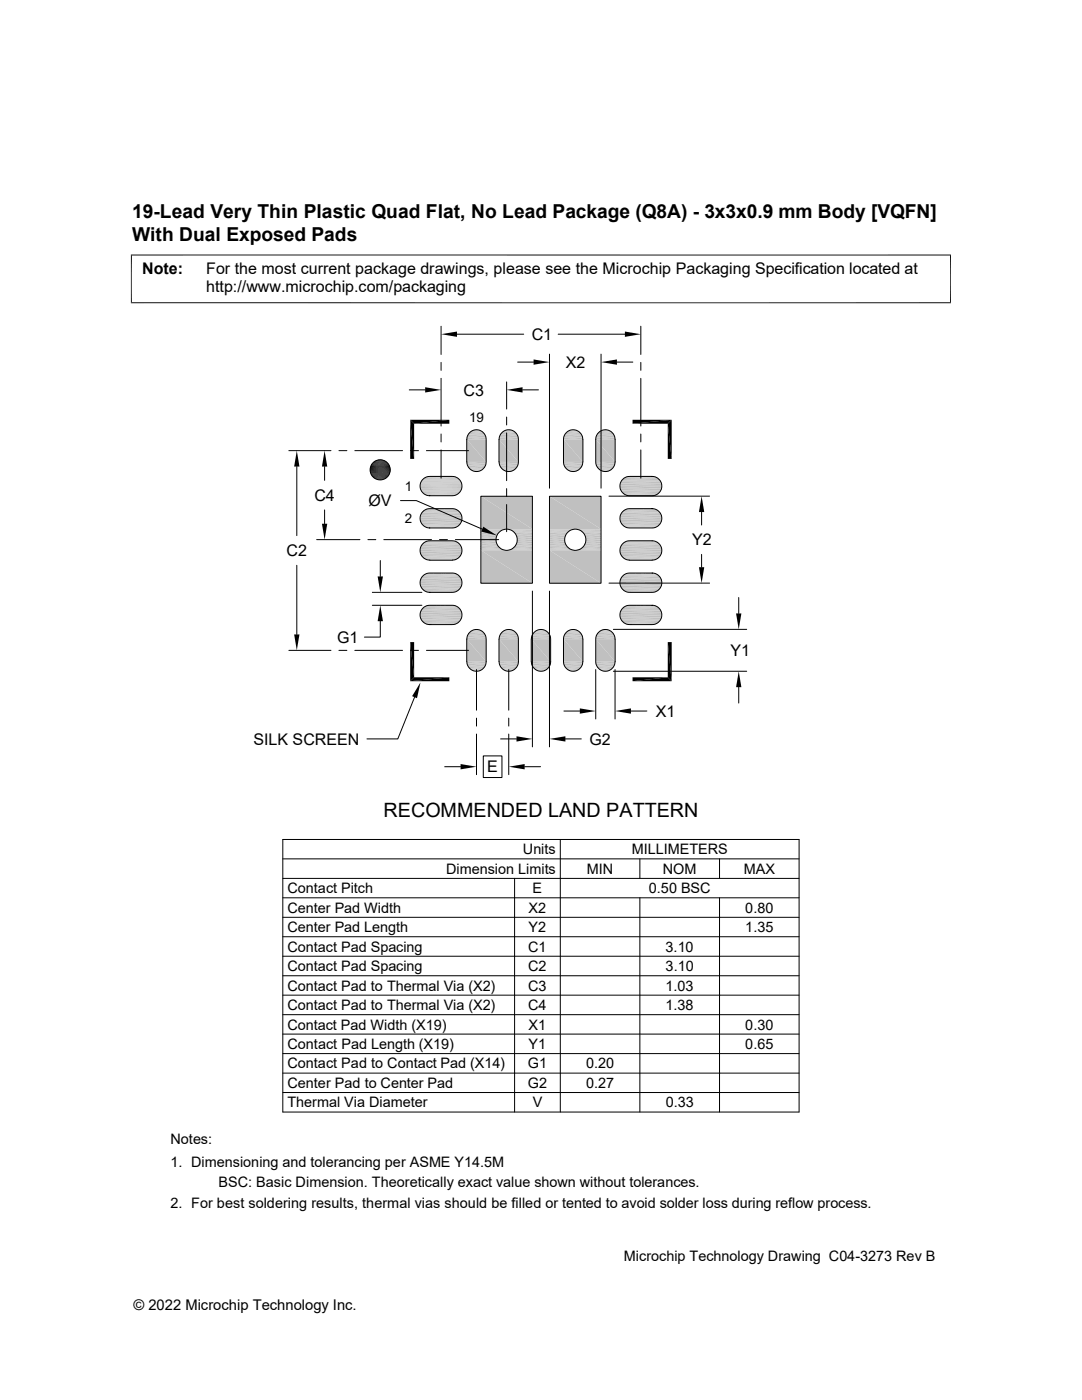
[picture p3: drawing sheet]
<svg xmlns="http://www.w3.org/2000/svg" width="216mm" height="279mm" viewBox="0 0 216 279" stroke-linecap="round" stroke-linejoin="round" font-family="sans-serif">
<g fill="#c0c0c0">
<path d="M120.3 85.8h1z"/>
<path d="M120.6 85.8h.7z"/>
<path d="M113.9 85.8h1z"/>
<path d="M114.2 85.8h.7z"/>
<path d="M101 85.8h1z"/>
<path d="M101.3 85.8h.7z"/>
<path d="M94.6 85.8h1z"/>
<path d="M94.9 85.8h.7z"/>
<path d="M120 86l.3-.2 1.4 .2z"/>
<path d="M120.3 85.8l1.4 .2z"/>
<path d="M113.5 86l.4-.2 1.3 .2z"/>
<path d="M113.9 85.8l1.3 .2z"/>
<path d="M100.6 86l.4-.2 1.4 .2z"/>
<path d="M101 85.8l1.4 .2z"/>
<path d="M94.2 86l.4-.2 1.3 .2z"/>
<path d="M94.6 85.8l1.3 .2z"/>
</g>
<path d="M93.9 86.1h2.3M100.4 86.1h2.3M113.2 86.1h2.3M119.6 86.1h2.4" fill="none" stroke="#c0c0c0" stroke-width=".2"/>
<path d="M93.6 86.3h2.9M100.1 86.3h2.8M112.9 86.3h2.9M119.4 86.3h2.8" fill="none" stroke="#c0c0c0" stroke-width=".23"/>
<path d="M93.4 86.5h3.3M99.9 86.5h3.2M112.7 86.5h3.3M119.2 86.5h3.2" fill="none" stroke="#c0c0c0" stroke-width=".3"/>
<path d="M93.3 86.8h3.6M99.7 86.8h3.6M112.6 86.8h3.6M119 86.8h3.6" fill="none" stroke="#c0c0c0" stroke-width=".32"/>
<path d="M93.2 87.2h3.8M99.6 87.2h3.8M112.5 87.2h3.8M118.9 87.2h3.8" fill="none" stroke="#c0c0c0" stroke-width=".34"/>
<path d="M93.1 87.5h3.9M99.6 87.5h3.8M112.4 87.5h3.9M118.9 87.5h3.8" fill="none" stroke="#c0c0c0" stroke-width=".36"/>
<g fill="#c0c0c0">
<path d="M118.9 87.7l3.8 4.5h-3.8z"/>
<path d="M118.9 87.7h3.8v4.5z"/>
<path d="M112.4 87.7l3.9 4.5h-3.9z"/>
<path d="M112.4 87.7h3.9v4.5z"/>
<path d="M99.6 87.7l3.8 4.5h-3.8z"/>
<path d="M99.6 87.7h3.8v4.5z"/>
<path d="M93.1 87.7l3.9 4.5h-3.9z"/>
<path d="M93.1 87.7h3.9v4.5z"/>
</g>
<path d="M93.1 92.4h3.9M99.6 92.4h3.8M112.4 92.4h3.9M118.9 92.4h3.8" fill="none" stroke="#c0c0c0" stroke-width=".36"/>
<path d="M93.2 92.7h3.8M99.6 92.7h3.8M112.5 92.7h3.8M118.9 92.7h3.8" fill="none" stroke="#c0c0c0" stroke-width=".34"/>
<path d="M93.3 93h3.6M99.7 93h3.6M112.6 93h3.6M119 93h3.6" fill="none" stroke="#c0c0c0" stroke-width=".32"/>
<path d="M93.4 93.3h3.3M99.9 93.3h3.2M112.7 93.3h3.3M119.2 93.3h3.2" fill="none" stroke="#c0c0c0" stroke-width=".3"/>
<path d="M93.6 93.6h2.9M100.1 93.6h2.8M112.9 93.6h2.9M119.4 93.6h2.8" fill="none" stroke="#c0c0c0" stroke-width=".23"/>
<path d="M93.9 93.8h2.3M100.4 93.8h2.3M113.2 93.8h2.3M119.6 93.8h2.4" fill="none" stroke="#c0c0c0" stroke-width=".2"/>
<g fill="#c0c0c0">
<path d="M120 93.9l1.3 .1z"/>
<path d="M120 93.9h1.7l-.4 .1z"/>
<path d="M113.5 93.9l1.4 .1z"/>
<path d="M113.5 93.9h1.7l-.3 .1z"/>
<path d="M100.6 93.9l1.4 .1z"/>
<path d="M100.6 93.9h1.8l-.4 .1z"/>
<path d="M94.2 93.9l1.4 .1z"/>
<path d="M94.2 93.9h1.7l-.3 .1z"/>
<path d="M120.3 94l.7 .1z"/>
<path d="M120.3 94h1z"/>
<path d="M113.9 94l.7 .1z"/>
<path d="M113.9 94h1z"/>
<path d="M101 94l.7 .1z"/>
<path d="M101 94h1z"/>
<path d="M94.6 94l.6 .1z"/>
<path d="M94.6 94h1z"/>
</g>
<g fill="none" stroke="#c0c0c0" stroke-width=".2">
<path d="M83.8 96.9h8.4M83.8 97.1h8.4M83.8 96.6h8.3M83.8 97.5h8.3M84 96.2h8M84 97.8h8M84.1 98.1h7.7M84.1 95.9h7.7M84.2 95.7h7.6M84.2 98.3h7.6M84.4 95.6h7.2M84.4 98.4h7.2"/>
<path d="M84.5 98.5h7M84.5 95.5h7M84.7 95.4h6.6M84.7 98.6h6.6M84.7 98.7h6.6M84.7 95.3h6.6M85 95.2h6M85 98.8h6M85.1 95.2h5.9M85.1 98.8h5.9M85.4 98.9h5.2M85.4 95.1h5.2"/>
<path d="M124.6 95.3h6.5M124.6 98.7h6.5M124.9 98.9h5.9M124.9 95.2h5.9M125.3 95.1h5.2M125.3 98.9h5.2M84.7 105.2h6.6M84.7 111.6h6.6M84.7 118h6.6M84.7 101.7h6.6M84.7 108.2h6.6M84.7 114.6h6.6"/>
<path d="M85 101.6h6M85 108h6M85 114.4h6M85 105.3h6M85 111.7h6M85 118.1h6M85.4 105.3h5.2M85.4 111.8h5.2M85.4 118.2h5.2M85.4 101.5h5.2M85.4 108h5.2M85.4 114.4h5.2"/>
<path d="M124.6 101.7h6.5M124.6 108.2h6.5M124.6 114.6h6.5M124.6 105.2h6.5M124.6 111.6h6.5M124.6 118h6.5M124.9 105.3h5.9M124.9 111.7h5.9M124.9 118.1h5.9M124.9 101.6h5.9M124.9 108h5.9M124.9 114.4h5.9"/>
<path d="M125.3 101.5h5.2M125.3 108h5.2M125.3 114.4h5.2M125.3 105.3h5.2M125.3 111.8h5.2M125.3 118.2h5.2M84.7 124.4h6.6M84.7 121h6.6M85 120.9h6M85 124.6h6M85.4 124.6h5.2M85.4 120.8h5.2"/>
<path d="M124.6 121h6.5M124.6 124.4h6.5M124.9 124.6h5.9M124.9 120.9h5.9M125.3 120.8h5.2M125.3 124.6h5.2"/>
</g>
<g fill="none" stroke="#c0c0c0" stroke-width=".21">
<path d="M83.8 96.7h8.4M83.8 97.3h8.4M83.9 97.6h8.2M83.9 96.4h8.2M84 98h8M84 96h8M124.3 95.5h7.1M124.3 98.5h7.1M84.4 101.9h7.1M84.4 108.3h7.1M84.4 114.8h7.1M84.4 105h7.1"/>
<path d="M84.4 111.4h7.1M84.4 117.8h7.1M124.3 101.9h7.1M124.3 108.3h7.1M124.3 114.8h7.1M124.3 105h7.1M124.3 111.4h7.1M124.3 117.8h7.1M84.4 121.2h7.1M84.4 124.2h7.1M124.3 121.2h7.1M124.3 124.2h7.1"/>
</g>
<path d="M124.1 98.3h7.6M124.1 95.7h7.6M84.2 104.7h7.6M84.2 115h7.6M124.1 104.7h7.6M124.1 115h7.6M84.2 124h7.6M84.2 121.4h7.6M124.1 124h7.6M124.1 121.4h7.6" fill="none" stroke="#c0c0c0" stroke-width=".25"/>
<g fill="none" stroke="#c0c0c0" stroke-width=".3">
<path d="M123.9 98h8M123.9 96h8M84 102.4h8M84 108.9h8M84 110.9h8M84 117.3h8M123.9 110.9h8M123.9 117.3h8M123.9 102.4h8M123.9 108.9h8M84 121.7h8M84 123.7h8"/>
<path d="M123.9 123.7h8M123.9 121.7h8"/>
</g>
<g fill="none" stroke="#c0c0c0" stroke-width=".34">
<path d="M123.7 97h8.4M123.8 96.3h8.2M123.8 97.7h8.2M83.8 103.1h8.4M83.8 109.5h8.4M83.8 110.2h8.4M83.8 116.6h8.4M83.9 110.6h8.2M83.9 117h8.2M83.9 102.7h8.2M83.9 109.2h8.2M123.7 103.1h8.4"/>
<path d="M123.7 109.5h8.4M123.7 110.2h8.4M123.7 116.6h8.4M123.8 102.7h8.2M123.8 109.2h8.2M123.8 110.6h8.2M123.8 117h8.2M83.8 122.7h8.4M83.9 123.4h8.2M83.9 122h8.2M123.7 122.7h8.4M123.8 122h8.2"/>
<path d="M123.8 123.4h8.2"/>
</g>
<g fill="none" stroke="#c0c0c0" stroke-width=".36">
<path d="M123.7 96.7h8.4M123.7 97.4h8.4M83.8 115.9h8.4M83.8 103.4h8.4M83.8 103.8h8.4M83.8 109.9h8.4M83.8 116.3h8.4M123.7 115.9h8.4M123.7 103.4h8.4M123.7 103.8h8.4M123.7 109.9h8.4M123.7 116.3h8.4"/>
<path d="M83.8 122.4h8.4M83.8 123.1h8.4M123.7 122.4h8.4M123.7 123.1h8.4"/>
</g>
<path d="M84.2 111.2h7.6M84.2 117.6h7.6M84.2 102.1h7.6M84.2 108.6h7.6M124.1 111.2h7.6M124.1 117.6h7.6M124.1 102.1h7.6M124.1 108.6h7.6" fill="none" stroke="#c0c0c0" stroke-width=".28"/>
<path d="M83.9 104.1h8.2M83.9 115.6h8.2M84 115.3h8M84 104.4h8M123.8 115.6h8.2M123.8 104.1h8.2M123.9 104.4h8M123.9 115.3h8" fill="none" stroke="#c0c0c0" stroke-width=".32"/>
<g fill="#c0c0c0">
<path d="M120.3 125.7h1z"/>
<path d="M120.6 125.6l.7 .1z"/>
<path d="M113.9 125.7h1z"/>
<path d="M114.2 125.6l.7 .1z"/>
<path d="M107.4 125.7h1.1z"/>
<path d="M107.8 125.6l.7 .1z"/>
<path d="M101 125.7h1z"/>
<path d="M101.3 125.6l.7 .1z"/>
<path d="M94.6 125.7h1z"/>
<path d="M94.9 125.6l.7 .1z"/>
<path d="M120 125.8l.3-.1 1.4 .1z"/>
<path d="M120.3 125.7l1.4 .1z"/>
<path d="M113.5 125.8l.4-.1 1.3 .1z"/>
<path d="M113.9 125.7l1.3 .1z"/>
<path d="M107.1 125.8l.3-.1 1.4 .1z"/>
<path d="M107.4 125.7l1.4 .1z"/>
<path d="M100.6 125.8l.4-.1 1.4 .1z"/>
<path d="M101 125.7l1.4 .1z"/>
<path d="M94.2 125.8l.4-.1 1.3 .1z"/>
<path d="M94.6 125.7l1.3 .1z"/>
</g>
<path d="M93.9 125.9h2.3M100.4 125.9h2.3M106.8 125.9h2.3M113.2 125.9h2.3M119.6 125.9h2.4" fill="none" stroke="#c0c0c0" stroke-width=".2"/>
<path d="M93.6 126.1h2.9M100.1 126.1h2.8M106.5 126.1h2.9M112.9 126.1h2.9M119.4 126.1h2.8" fill="none" stroke="#c0c0c0" stroke-width=".23"/>
<path d="M93.4 126.4h3.3M99.9 126.4h3.2M106.3 126.4h3.3M112.7 126.4h3.3M119.2 126.4h3.2" fill="none" stroke="#c0c0c0" stroke-width=".3"/>
<path d="M93.3 126.7h3.6M99.7 126.7h3.6M106.1 126.7h3.6M112.6 126.7h3.6M119 126.7h3.6" fill="none" stroke="#c0c0c0" stroke-width=".32"/>
<path d="M93.2 127h3.8M99.6 127h3.8M106 127h3.8M112.5 127h3.8M118.9 127h3.8" fill="none" stroke="#c0c0c0" stroke-width=".34"/>
<path d="M93.1 127.4h3.9M99.6 127.4h3.8M106 127.4h3.9M112.4 127.4h3.9M118.9 127.4h3.8" fill="none" stroke="#c0c0c0" stroke-width=".36"/>
<g fill="#c0c0c0">
<path d="M118.9 127.6l3.8 4.4h-3.8z"/>
<path d="M118.9 127.6h3.8v4.4z"/>
<path d="M112.4 127.6l3.9 4.4h-3.9z"/>
<path d="M112.4 127.6h3.9v4.4z"/>
<path d="M106 127.6l3.9 4.4h-3.9z"/>
<path d="M106 127.6h3.9v4.4z"/>
<path d="M99.6 127.6l3.8 4.4h-3.8z"/>
<path d="M99.6 127.6h3.8v4.4z"/>
<path d="M93.1 127.6l3.9 4.4h-3.9z"/>
<path d="M93.1 127.6h3.9v4.4z"/>
</g>
<path d="M93.1 132.2h3.9M99.6 132.2h3.8M106 132.2h3.9M112.4 132.2h3.9M118.9 132.2h3.8" fill="none" stroke="#c0c0c0" stroke-width=".36"/>
<path d="M93.2 132.6h3.8M99.6 132.6h3.8M106 132.6h3.8M112.5 132.6h3.8M118.9 132.6h3.8" fill="none" stroke="#c0c0c0" stroke-width=".34"/>
<path d="M93.3 132.9h3.6M99.7 132.9h3.6M106.1 132.9h3.6M112.6 132.9h3.6M119 132.9h3.6" fill="none" stroke="#c0c0c0" stroke-width=".32"/>
<path d="M93.4 133.2h3.3M99.9 133.2h3.2M106.3 133.2h3.3M112.7 133.2h3.3M119.2 133.2h3.2" fill="none" stroke="#c0c0c0" stroke-width=".3"/>
<path d="M93.6 133.5h2.9M100.1 133.5h2.8M106.5 133.5h2.9M112.9 133.5h2.9M119.4 133.5h2.8" fill="none" stroke="#c0c0c0" stroke-width=".23"/>
<path d="M93.9 133.7h2.3M100.4 133.7h2.3M106.8 133.7h2.3M113.2 133.7h2.3M119.6 133.7h2.4" fill="none" stroke="#c0c0c0" stroke-width=".2"/>
<g fill="#c0c0c0">
<path d="M120 133.8l1.3 .1z"/>
<path d="M120 133.8h1.7l-.4 .1z"/>
<path d="M113.5 133.8l1.4 .1z"/>
<path d="M113.5 133.8h1.7l-.3 .1z"/>
<path d="M107.1 133.8l1.4 .1z"/>
<path d="M107.1 133.8h1.7l-.3 .1z"/>
<path d="M100.6 133.8l1.4 .1z"/>
<path d="M100.6 133.8h1.8l-.4 .1z"/>
<path d="M94.2 133.8l1.4 .1z"/>
<path d="M94.2 133.8h1.7l-.3 .1z"/>
<path d="M120.3 133.9l.7 .1z"/>
<path d="M120.3 133.9h1z"/>
<path d="M113.9 133.9l.7 .1z"/>
<path d="M113.9 133.9h1z"/>
<path d="M107.4 133.9l.7 .1z"/>
<path d="M107.4 133.9h1.1z"/>
<path d="M101 133.9l.7 .1z"/>
<path d="M101 133.9h1z"/>
<path d="M94.6 133.9l.6 .1z"/>
<path d="M94.6 133.9h1z"/>
<path d="M109.6 99l10.3 6.6h-10.3z"/>
<path d="M109.6 99h10.3v6.6z"/>
<path d="M95.9 99l10.3 6.6h-10.3z"/>
<path d="M95.9 99h10.3v6.6z"/>
</g>
<g fill="none" stroke="#c0c0c0" stroke-width=".2">
<path d="M95.9 105.6h5M95.9 105.7h4.6M95.9 109.5h4.2M95.9 109.7h4.6M95.9 109.8h5M101.3 109.8h4.9M101.3 105.6h4.9M101.7 105.7h4.5M101.7 109.7h4.5M102 109.5h4.2M109.6 105.6h5M109.6 105.7h4.6"/>
<path d="M109.6 109.5h4.3M109.6 109.7h4.6M109.6 109.8h5M115 109.8h4.9M115 105.6h4.9M115.4 109.7h4.5M115.4 105.7h4.5M115.7 109.5h4.2"/>
</g>
<path d="M95.9 105.9h4.2M102 105.9h4.2M109.6 105.9h4.3M115.7 105.9h4.2" fill="none" stroke="#c0c0c0" stroke-width=".21"/>
<path d="M95.9 106.2h3.9M102.4 106.2h3.8M109.6 106.2h3.9M116.1 106.2h3.8" fill="none" stroke="#c0c0c0" stroke-width=".25"/>
<path d="M95.9 106.4h3.6M95.9 109h3.6M102.7 106.4h3.5M102.7 109h3.5M109.6 106.4h3.6M109.6 109h3.6M116.4 106.4h3.5M116.4 109h3.5" fill="none" stroke="#c0c0c0" stroke-width=".32"/>
<path d="M95.9 106.8h3.4M95.9 108.6h3.4M102.9 106.8h3.3M102.9 108.6h3.3M109.6 106.8h3.4M109.6 108.6h3.4M116.6 108.6h3.3M116.6 106.8h3.3" fill="none" stroke="#c0c0c0" stroke-width=".34"/>
<path d="M95.9 107.1h3.2M95.9 107.9h3.1M95.9 108.3h3.2M103.1 108.3h3.1M103.1 107.1h3.1M103.2 107.9h3M109.6 107.1h3.2M109.6 107.9h3.1M109.6 108.3h3.2M116.8 107.1h3.1M116.8 108.3h3.1M116.9 107.9h3" fill="none" stroke="#c0c0c0" stroke-width=".38"/>
<path d="M95.9 107.5h3.1M103.2 107.5h3M109.6 107.5h3.1M116.9 107.5h3" fill="none" stroke="#c0c0c0" stroke-width=".4"/>
<path d="M95.9 109.3h3.9M102.4 109.3h3.8M109.6 109.3h3.9M116.1 109.3h3.8" fill="none" stroke="#c0c0c0" stroke-width=".28"/>
<g fill="#c0c0c0">
<path d="M109.6 109.8l10.3 6.6h-10.3z"/>
<path d="M109.6 109.8h10.3v6.6z"/>
<path d="M95.9 109.8l10.3 6.6h-10.3z"/>
<path d="M95.9 109.8h10.3v6.6z"/>
</g>
<g fill="none" stroke="#000" stroke-width=".2">
<path d="M26.1 50.9h163.7M26.2 50.8v9.7M189.7 50.8v9.7M26.1 60.4h163.7M81.7 77.8h3.1M88 65.1v5.6M88 72.3v1.6M88 75.5v9.5M91.2 66.7h13.3M101.1 76.2v5.4M103.3 72.3h3.2M104.3 77.8h3.1"/>
<path d="M109.6 70.7v26.7M111.4 66.7h13.3M119.9 70.7v26.7M123.1 72.3h3.2M127.9 65.1v5.6M127.9 72.3v1.6M127.9 75.5v9.5M57.6 89.9h8.4M59.2 93.1v13.8M64.8 93.1v2.8M67.6 89.9h1.6M70.8 89.9h9.5"/>
<path d="M73.8 93.5h4.1M73.8 93.7h4.1M73.8 93.9h4.1M73.8 94.1h4.1M73.9 94.2h4M73.9 93.3h4M73.9 93.1h3.9M73.9 94.4h3.9M74 94.6h3.7M74 92.9h3.7M74.1 94.8h3.6M74.1 92.8h3.6"/>
<path d="M74.2 92.6h3.4M74.2 94.9h3.4M74.3 92.4h3.1M74.3 95.1h3.1M74.4 95.2h2.9M74.4 92.3h2.9M74.5 95.4h2.7M74.5 92.2h2.7M74.7 92.1h2.3M74.7 95.5h2.3M74.8 92h2.1M74.8 95.6h2.1"/>
<path d="M79.9 99.9h3.2l13.1 5.7M81.9 89.9h1.6M84.4 95.7l1-.6h4.9a1.93 1.93 0 0 1 1.9 1.9 1.93 1.93 0 0 1-1.9 1.9h-4.6a1.92 1.92 0 0 1-1.7-1.2 1.92 1.92 0 0 1 .4-2zM85.1 89.9h8.4M88 86.6v1.6M88 89.8v5.6M93.7 86.3a1.91 1.91 0 0 1 2.1-.4 1.91 1.91 0 0 1 1.2 1.8v4.5a1.93 1.93 0 0 1-1.9 1.9 1.93 1.93 0 0 1-1.9-1.9v-4.8zM95.9 99h10.3v17.4h-10.3zM100.2 86.3a1.91 1.91 0 0 1 2.1-.4 1.91 1.91 0 0 1 1.1 1.8v4.5a1.93 1.93 0 0 1-1.9 1.9 1.93 1.93 0 0 1-1.9-1.9v-4.8zM101.1 83.2v1.6M101.1 86.4v9.5M101.1 97.5v1.6"/>
<path d="M109.6 99h10.3v17.4h-10.3zM116.3 87.7a1.93 1.93 0 0 0-1.9-1.9 1.93 1.93 0 0 0-2 1.9v4.5a1.93 1.93 0 0 0 2 1.9 1.93 1.93 0 0 0 1.9-1.9M116.3 87.7v4.5M121.5 99h20.1M122.7 87.7a1.93 1.93 0 0 0-1.9-1.9 1.93 1.93 0 0 0-1.9 1.9v4.5a1.93 1.93 0 0 0 1.9 1.9 1.93 1.93 0 0 0 1.9-1.9M122.7 87.7v4.5M124.3 95.7l1-.6h4.8a1.93 1.93 0 0 1 2 1.9 1.93 1.93 0 0 1-2 1.9h-4.5a1.92 1.92 0 0 1-1.7-1.2 1.92 1.92 0 0 1 .4-2zM127.9 86.6v1.6M127.9 89.8v5.6M59.2 112.8v13.8M63.2 107.7h8.6M64.8 101.8v2.7"/>
<path d="M73.4 107.7h1.6M74.3 118.2h9.9M75.9 111.9v3.1M76.6 107.7h9.5M84.4 108.5l1-.6h4.9a1.93 1.93 0 0 1 1.9 2 1.93 1.93 0 0 1-1.9 1.9h-4.6a1.92 1.92 0 0 1-1.7-1.2 1.92 1.92 0 0 1 .4-2.1zM84.4 102.1l1-.6h4.9a1.93 1.93 0 0 1 1.9 1.9 1.93 1.93 0 0 1-1.9 2h-4.6a1.92 1.92 0 0 1-1.7-1.2 1.92 1.92 0 0 1 .4-2.1zM84.4 114.9l1-.5h4.9a1.93 1.93 0 0 1 1.9 1.9 1.93 1.93 0 0 1-1.9 1.9h-4.6a1.92 1.92 0 0 1-1.7-1.2 1.92 1.92 0 0 1 .4-2.1zM87.7 107.7h1.6M90.9 107.7h8.6M101.1 100.7v5.4M106.2 118v31.1M109.6 118v31.1"/>
<path d="M121.5 116.4h20.1M124.3 114.9l1-.5h4.8a1.93 1.93 0 0 1 2 1.9 1.93 1.93 0 0 1-2 1.9h-4.5a1.92 1.92 0 0 1-1.7-1.2 1.92 1.92 0 0 1 .4-2.1zM124.3 108.5l1-.5 4.8-.1a1.94 1.94 0 0 1 2 2 1.94 1.94 0 0 1-2 1.9h-4.5a1.92 1.92 0 0 1-1.7-1.2 1.92 1.92 0 0 1 .4-2.1zM124.3 102.1l1-.6h4.8a1.93 1.93 0 0 1 2 1.9 1.93 1.93 0 0 1-2 2h-4.5a1.92 1.92 0 0 1-1.7-1.2 1.92 1.92 0 0 1 .4-2.1zM140 102.2v2.6M140 110.6v2.6M147.4 119.3v3.1M57.6 129.8h8.4M67.6 129.8h1.6M70.8 129.8h9.5M74.3 120.8h9.9M75.9 124v3.1h-3.2"/>
<path d="M81.9 129.8h1.6M82.7 139.1l-3.3 8.4h-6.2M84.4 121.4l1-.6h4.9a1.93 1.93 0 0 1 1.9 1.9 1.93 1.93 0 0 1-1.9 2h-4.6a1.92 1.92 0 0 1-1.7-1.2 1.92 1.92 0 0 1 .4-2.1zM85.1 129.8h8.4M93.7 126.2a1.91 1.91 0 0 1 2.1-.4 1.91 1.91 0 0 1 1.2 1.8v4.4a1.94 1.94 0 0 1-1.9 2 1.94 1.94 0 0 1-2-2l.1-4.7zM95.1 133.6v8.1M100.2 126.2a1.91 1.91 0 0 1 2.1-.4 1.91 1.91 0 0 1 1.1 1.8v4.4a1.94 1.94 0 0 1-1.9 2 1.94 1.94 0 0 1-1.9-2v-4.7zM101.5 133.6v8.1M106.6 126.2a1.91 1.91 0 0 1 2.1-.4 1.91 1.91 0 0 1 1.2 1.8v4.4a1.94 1.94 0 0 1-2 2 1.94 1.94 0 0 1-1.9-2v-4.7zM116.3 127.6a1.93 1.93 0 0 0-1.9-2 1.93 1.93 0 0 0-2 2v4.4a1.93 1.93 0 0 0 2 2 1.93 1.93 0 0 0 1.9-2M116.3 127.6v4.4M118.9 133.6v9.9"/>
<path d="M122.4 134h26.6M122.4 125.6h26.6M122.7 127.6a1.93 1.93 0 0 0-1.9-2 1.93 1.93 0 0 0-1.9 2v4.4a1.93 1.93 0 0 0 1.9 2 1.93 1.93 0 0 0 1.9-2M122.7 133.6v9.9M122.7 127.6v4.4M124.3 121.4l1-.6h4.8a1.93 1.93 0 0 1 2 1.9 1.93 1.93 0 0 1-2 2h-4.5a1.92 1.92 0 0 1-1.7-1.2 1.92 1.92 0 0 1 .4-2.1zM147.4 137.1v3.2M88.7 153h3.2M95.1 143.3v1.6M95.1 146.5v8.1M96.4 150.9h3.8v4.3h-3.8zM99.9 147.5h3.2"/>
<path d="M101.5 143.3v1.6M101.5 146.5v8.1M104.7 153h3.2M112.5 141.9h3.2M112.8 147.5h3.2M125.9 141.9h3.2M56.4 171.4h103M56.4 167.5h103v54.4h-103zM56.4 175.3h103M56.4 179.2h103M102.7 175.3v46.6M111.8 167.5v54.4"/>
<path d="M127.7 171.4v3.9M127.7 179.2v42.7M143.6 171.4v3.9M143.6 179.2v42.7M56.4 194.7h103M56.4 183.1h103M56.4 186.9h103M56.4 190.8h103M56.4 198.6h103M56.4 206.4h103M56.4 214.2h103M56.4 210.3h103"/>
<path d="M56.4 202.5h103M56.4 218h103"/>
<circle cx="75.9" cy="93.8" r="2.01"/>
<circle cx="101.1" cy="107.7" r="2.12"/>
<circle cx="114.8" cy="107.7" r="2.12"/>
</g>
<g fill="#000">
<path d="M84.8 77.3l3.2 .5-3.2 .5zM88 66.7l3.2-.5v1zM101.1 77.8l3.2-.5v1zM106.5 71.7l3.1 .6-3.1 .5zM119.9 72.3l3.2-.6v1.1zM124.7 66.2l3.2 .5-3.2 .5zM59.2 89.9l.6 3.2h-1.1zM64.8 89.9l.5 3.2h-1.1zM74.8 95.5l1.9 .1zM75 91.9l1.9 .1zM75 95.6l1.5 .1zM75 95.6h1.7z"/>
<path d="M75 91.9h1.7zM75.2 91.8l1.5 .1zM75.2 95.7h1.1zM75.2 95.7h1.3zM75.2 91.8h1.3zM75.4 91.8h1.1zM75.4 95.7l.7 .1zM75.4 95.7h.9zM75.4 91.8h.9zM75.6 91.8h.7zM75.6 95.8h.5zM75.6 91.8h.5z"/>
<path d="M81.9 83.8l.7 7.8h-.7zM81.9 83.8h7.8l-7.1 .8zM81.9 83.8l.7 .8v7zM82.6 84.6l7.1-.8v.8zM126.2 83.8h7.8l-7.8 .8zM126.2 84.6l7.8-.8-.8 .8zM133.2 84.6l.8 7h-.8zM133.2 84.6l.8-.8v7.8zM64.2 104.5h1.1l-.5 3.2zM75.4 115h1l-.5 3.2zM96.4 105.1l2.7 1.8-3.1-.8zM140 99l.5 3.2h-1z"/>
<path d="M139.5 113.2h1l-.5 3.2zM58.7 126.6h1.1l-.6 3.2zM75.9 120.8l.5 3.2h-1zM81.9 128.1l.7 7.1-.7 .8zM83.9 136.2l-.7 3.1-1-.4zM81.9 128.1h.7v7.1zM81.9 136l7.8-.8v.8zM82.6 135.2h7.1l-7.8 .8zM133.2 128.1l.8 7.9-.8-.8zM126.2 135.2h7l-7 .8zM133.2 128.1h.8v7.9zM126.2 136l7-.8 .8 .8z"/>
<path d="M147.4 134l.5 3.1h-1zM146.9 122.4h1l-.5 3.2zM91.9 152.5l3.2 .5-3.2 .5zM103.1 146.9l3.1 .6-3.1 .5zM101.5 153l3.2-.5v1zM109.6 147.5l3.2-.6v1.1zM115.7 141.4l3.2 .5-3.2 .5zM122.7 141.9l3.2-.5v1z"/>
</g>
<text font-size="3.9" x="76.5" y="163.1">RECOMMENDED LAND PATTERN</text>
<g font-size="3.8">
<text x="26.4" y="43.5">19-Lead Very Thin Plastic Quad Flat, No Lead Package (Q8A) - 3x3x0.9 mm Body [VQFN]</text>
<text x="26.4" y="48.1">With Dual Exposed Pads</text>
</g>
<g font-size="3.2">
<text x="28.4" y="54.7">Note:</text>
<text x="41.1" y="58.3">http://www.microchip.com/packaging</text>
<text x="41.1" y="54.7">For the most current package drawings, please see the Microchip Packaging Specification located at</text>
<text x="106.1" y="67.8">C1</text>
<text x="112.9" y="73.4">X2</text>
<text x="92.5" y="78.9">C3</text>
<text x="62.7" y="99.9">C4</text>
<text x="73.5" y="101">ØV</text>
<text x="57.2" y="111">C2</text>
<text x="138.1" y="108.8">Y2</text>
<text x="67.3" y="128.3">G1</text>
<text x="145.7" y="130.9">Y1</text>
<text x="130.8" y="143">X1</text>
<text x="50.6" y="148.6">SILK SCREEN</text>
<text x="117.6" y="148.6">G2</text>
<text x="97.2" y="154.2">E</text>
</g>
<g font-size="2.9">
<text x="104.3" y="170.5">Units</text>
<text x="126" y="170.5">MILLIMETERS</text>
<text x="57.3" y="178.3">Contact Pitch</text>
<text x="89" y="174.4">Dimension Limits</text>
<text x="106.3" y="178.3">E</text>
<text x="117.1" y="174.4">MIN</text>
<text x="129.5" y="178.3">0.50 BSC</text>
<text x="132.3" y="174.4">NOM</text>
<text x="148.4" y="174.4">MAX</text>
<text x="57.3" y="182.2">Center Pad Width</text>
<text x="105.5" y="182.2">X2</text>
<text x="148.7" y="182.2">0.80</text>
<text x="57.3" y="186">Center Pad Length</text>
<text x="57.3" y="189.9">Contact Pad Spacing</text>
<text x="105.4" y="189.9">C1</text>
<text x="105.5" y="186">Y2</text>
<text x="132.8" y="189.9">3.10</text>
<text x="148.7" y="186">1.35</text>
<text x="57.3" y="193.8">Contact Pad Spacing</text>
<text x="57.3" y="197.7">Contact Pad to Thermal Via (X2)</text>
<text x="105.4" y="193.8">C2</text>
<text x="105.4" y="197.7">C3</text>
<text x="132.8" y="197.7">1.03</text>
<text x="132.8" y="193.8">3.10</text>
<text x="57.3" y="201.6">Contact Pad to Thermal Via (X2)</text>
<text x="105.4" y="201.6">C4</text>
<text x="132.8" y="201.6">1.38</text>
<text x="57.3" y="209.4">Contact Pad Length (X19)</text>
<text x="57.3" y="205.5">Contact Pad Width (X19)</text>
<text x="105.5" y="209.4">Y1</text>
<text x="105.5" y="205.5">X1</text>
<text x="148.7" y="209.4">0.65</text>
<text x="148.7" y="205.5">0.30</text>
<text x="57.3" y="213.2">Contact Pad to Contact Pad (X14)</text>
<text x="105.3" y="213.2">G1</text>
<text x="116.9" y="213.2">0.20</text>
<text x="57.3" y="221">Thermal Via Diameter</text>
<text x="57.3" y="217.1">Center Pad to Center Pad</text>
<text x="105.3" y="217.1">G2</text>
<text x="106.3" y="221">V</text>
<text x="116.9" y="217.1">0.27</text>
<text x="132.8" y="221">0.33</text>
<text x="34" y="228.3">Notes:</text>
<text x="34" y="232.9">1. Dimensioning and tolerancing per ASME Y14.5M</text>
<text x="43.6" y="237">BSC: Basic Dimension. Theoretically exact value shown without tolerances.</text>
<text x="34" y="241">2. For best soldering results, thermal vias should be filled or tented to avoid solder loss during reflow process.</text>
<text x="124.5" y="251.7">Microchip Technology Drawing C04-3273 Rev B</text>
<text x="26.6" y="261.3">© 2022 Microchip Technology Inc.</text>
</g>
<g font-size="2.7">
<text x="93.6" y="84.2">19</text>
<text x="80.8" y="98">1</text>
<text x="80.8" y="104.4">2</text>
</g>
</svg>
